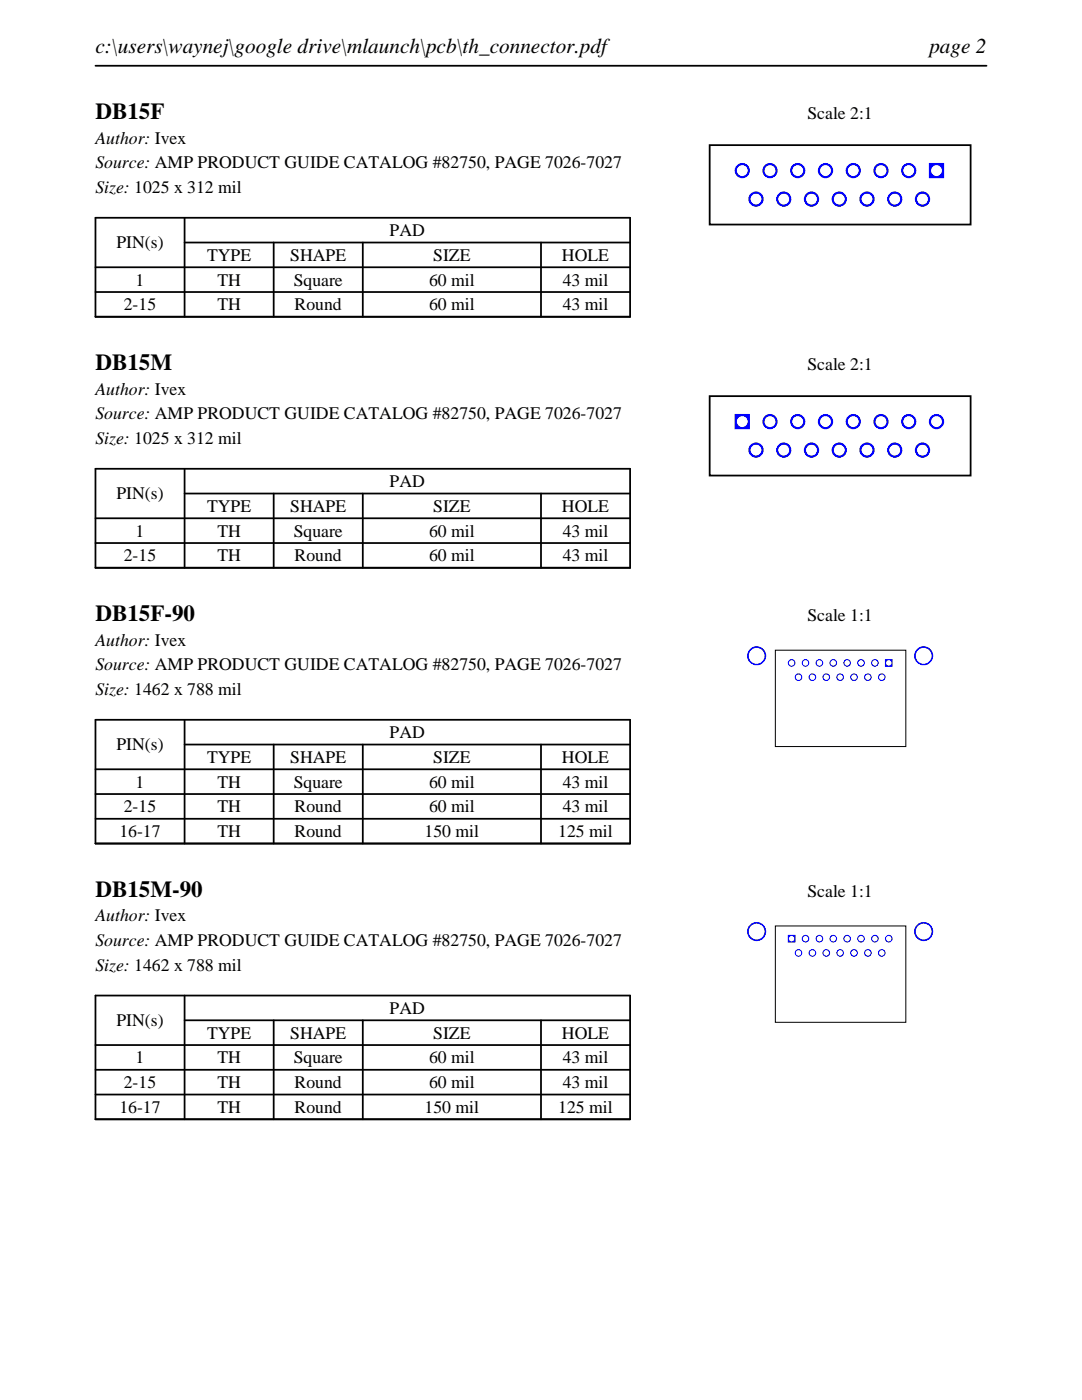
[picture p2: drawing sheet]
<svg xmlns="http://www.w3.org/2000/svg" width="216mm" height="279mm" viewBox="0 0 216 279" stroke-linecap="round" stroke-linejoin="round" font-family="sans-serif">
<path d="M19 13.1h177.8M19 43.5h106.7v19.7h-106.7zM19 53.3h106.7M19 58.3h106.7M36.8 48.4h88.9M36.8 43.5v19.7M54.6 48.4v14.8M72.4 48.4v14.8M107.9 48.4v14.8" fill="none" stroke="#000" stroke-width=".35"/>
<path d="M141.6 29h52.1v15.8h-52.1z" fill="none" stroke="#000" stroke-width=".36"/>
<g fill="#00f">
<path d="M185.3 32.5v3.1h3.1v-3.1zM185.8 34a1.1 1.1 0 0 1 2.2 0 1.1 1.1 0 0 1-2.2 0z"/>
<path d="M179.8 34a1.55 1.55 0 0 0 3.1 0 1.55 1.55 0 0 0-3.1 0zM180.2 34a1.1 1.1 0 0 1 2.2 0 1.1 1.1 0 0 1-2.2 0z"/>
<path d="M174.3 34a1.52 1.52 0 0 0 3 0 1.52 1.52 0 0 0-3 0zM174.7 34a1.1 1.1 0 0 1 2.2 0 1.1 1.1 0 0 1-2.2 0z"/>
<path d="M168.7 34a1.55 1.55 0 0 0 3.1 0 1.55 1.55 0 0 0-3.1 0zM169.2 34a1.09 1.09 0 0 1 2.1 0 1.09 1.09 0 0 1-2.1 0z"/>
<path d="M163.2 34a1.52 1.52 0 0 0 3 0 1.52 1.52 0 0 0-3 0zM163.6 34a1.1 1.1 0 0 1 2.2 0 1.1 1.1 0 0 1-2.2 0z"/>
<path d="M157.7 34a1.52 1.52 0 0 0 3 0 1.52 1.52 0 0 0-3 0zM158.1 34a1.1 1.1 0 0 1 2.2 0 1.1 1.1 0 0 1-2.2 0z"/>
<path d="M152.1 34a1.55 1.55 0 0 0 3.1 0 1.55 1.55 0 0 0-3.1 0zM152.6 34a1.09 1.09 0 0 1 2.1 0 1.09 1.09 0 0 1-2.1 0z"/>
<path d="M146.6 34a1.52 1.52 0 0 0 3 0 1.52 1.52 0 0 0-3 0zM147 34a1.1 1.1 0 0 1 2.2 0 1.1 1.1 0 0 1-2.2 0z"/>
<path d="M182.5 39.7a1.55 1.55 0 0 0 3.1 0 1.55 1.55 0 0 0-3.1 0zM183 39.7a1.1 1.1 0 0 1 2.2 0 1.1 1.1 0 0 1-2.2 0z"/>
<path d="M177 39.7a1.55 1.55 0 0 0 3.1 0 1.55 1.55 0 0 0-3.1 0zM177.4 39.7a1.1 1.1 0 0 1 2.2 0 1.1 1.1 0 0 1-2.2 0z"/>
<path d="M171.5 39.7a1.52 1.52 0 0 0 3 0 1.52 1.52 0 0 0-3 0zM171.9 39.7a1.1 1.1 0 0 1 2.2 0 1.1 1.1 0 0 1-2.2 0z"/>
<path d="M165.9 39.7a1.55 1.55 0 0 0 3.1 0 1.55 1.55 0 0 0-3.1 0zM166.4 39.7a1.1 1.1 0 0 1 2.2 0 1.1 1.1 0 0 1-2.2 0z"/>
<path d="M160.4 39.7a1.52 1.52 0 0 0 3 0 1.52 1.52 0 0 0-3 0zM160.8 39.7a1.1 1.1 0 0 1 2.2 0 1.1 1.1 0 0 1-2.2 0z"/>
<path d="M154.9 39.7a1.52 1.52 0 0 0 3 0 1.52 1.52 0 0 0-3 0zM155.3 39.7a1.1 1.1 0 0 1 2.2 0 1.1 1.1 0 0 1-2.2 0z"/>
<path d="M149.3 39.7a1.55 1.55 0 0 0 3.1 0 1.55 1.55 0 0 0-3.1 0zM149.8 39.7a1.09 1.09 0 0 1 2.1 0 1.09 1.09 0 0 1-2.1 0z"/>
</g>
<path d="M19 93.6h106.7v19.7h-106.7zM36.8 98.5h88.9M36.8 93.6v19.7M54.6 98.5v14.8M72.4 98.5v14.8M107.9 98.5v14.8M19 103.4h106.7M19 108.4h106.7" fill="none" stroke="#000" stroke-width=".35"/>
<path d="M141.6 79.1h52.1v15.8h-52.1z" fill="none" stroke="#000" stroke-width=".36"/>
<g fill="#00f">
<path d="M146.6 82.6v3.1h3v-3.1zM147 84.1a1.1 1.1 0 0 1 2.2 0 1.1 1.1 0 0 1-2.2 0z"/>
<path d="M152.1 84.1a1.55 1.55 0 0 0 3.1 0 1.55 1.55 0 0 0-3.1 0zM152.6 84.1a1.09 1.09 0 0 1 2.1 0 1.09 1.09 0 0 1-2.1 0z"/>
<path d="M157.7 84.1a1.52 1.52 0 0 0 3 0 1.52 1.52 0 0 0-3 0zM158.1 84.1a1.1 1.1 0 0 1 2.2 0 1.1 1.1 0 0 1-2.2 0z"/>
<path d="M163.2 84.1a1.52 1.52 0 0 0 3 0 1.52 1.52 0 0 0-3 0zM163.6 84.1a1.1 1.1 0 0 1 2.2 0 1.1 1.1 0 0 1-2.2 0z"/>
<path d="M168.7 84.1a1.55 1.55 0 0 0 3.1 0 1.55 1.55 0 0 0-3.1 0zM169.2 84.1a1.09 1.09 0 0 1 2.1 0 1.09 1.09 0 0 1-2.1 0z"/>
<path d="M174.3 84.1a1.52 1.52 0 0 0 3 0 1.52 1.52 0 0 0-3 0zM174.7 84.1a1.1 1.1 0 0 1 2.2 0 1.1 1.1 0 0 1-2.2 0z"/>
<path d="M179.8 84.1a1.55 1.55 0 0 0 3.1 0 1.55 1.55 0 0 0-3.1 0zM180.2 84.1a1.1 1.1 0 0 1 2.2 0 1.1 1.1 0 0 1-2.2 0z"/>
<path d="M185.3 84.1a1.55 1.55 0 0 0 3.1 0 1.55 1.55 0 0 0-3.1 0zM185.8 84.1a1.1 1.1 0 0 1 2.2 0 1.1 1.1 0 0 1-2.2 0z"/>
<path d="M149.3 89.8a1.55 1.55 0 0 0 3.1 0 1.55 1.55 0 0 0-3.1 0zM149.8 89.8a1.09 1.09 0 0 1 2.1 0 1.09 1.09 0 0 1-2.1 0z"/>
<path d="M154.9 89.8a1.52 1.52 0 0 0 3 0 1.52 1.52 0 0 0-3 0zM155.3 89.8a1.1 1.1 0 0 1 2.2 0 1.1 1.1 0 0 1-2.2 0z"/>
<path d="M160.4 89.8a1.52 1.52 0 0 0 3 0 1.52 1.52 0 0 0-3 0zM160.8 89.8a1.1 1.1 0 0 1 2.2 0 1.1 1.1 0 0 1-2.2 0z"/>
<path d="M165.9 89.8a1.55 1.55 0 0 0 3.1 0 1.55 1.55 0 0 0-3.1 0zM166.4 89.8a1.1 1.1 0 0 1 2.2 0 1.1 1.1 0 0 1-2.2 0z"/>
<path d="M171.5 89.8a1.52 1.52 0 0 0 3 0 1.52 1.52 0 0 0-3 0zM171.9 89.8a1.1 1.1 0 0 1 2.2 0 1.1 1.1 0 0 1-2.2 0z"/>
<path d="M177 89.8a1.55 1.55 0 0 0 3.1 0 1.55 1.55 0 0 0-3.1 0zM177.4 89.8a1.1 1.1 0 0 1 2.2 0 1.1 1.1 0 0 1-2.2 0z"/>
<path d="M182.5 89.8a1.55 1.55 0 0 0 3.1 0 1.55 1.55 0 0 0-3.1 0zM183 89.8a1.1 1.1 0 0 1 2.2 0 1.1 1.1 0 0 1-2.2 0z"/>
</g>
<path d="M19 143.7h106.7v24.6h-106.7zM19 153.5h106.7M19 158.5h106.7M36.8 148.6h88.9M36.8 143.7v24.6M54.6 148.6v19.7M72.4 148.6v19.7M107.9 148.6v19.7M19 163.4h106.7" fill="none" stroke="#000" stroke-width=".35"/>
<path d="M154.7 129.8h26v19.2h-26z" fill="none" stroke="#000" stroke-width=".2"/>
<g fill="#00f">
<path d="M176.6 131.5v1.6h1.5v-1.6zM176.8 132.3a.55 .55 0 0 1 1.1 0 .55 .55 0 0 1-1.1 0z"/>
<path d="M173.8 132.3a.76 .76 0 0 0 1.5 0 .76 .76 0 0 0-1.5 0zM174 132.3a.55 .55 0 0 1 1.1 0 .55 .55 0 0 1-1.1 0z"/>
<path d="M171 132.3a.8 .8 0 0 0 1.6 0 .8 .8 0 0 0-1.6 0zM171.3 132.3a.55 .55 0 0 1 1.1 0 .55 .55 0 0 1-1.1 0z"/>
<path d="M168.3 132.3a.76 .76 0 0 0 1.5 0 .76 .76 0 0 0-1.5 0zM168.5 132.3a.55 .55 0 0 1 1.1 0 .55 .55 0 0 1-1.1 0z"/>
<path d="M165.5 132.3a.76 .76 0 0 0 1.5 0 .76 .76 0 0 0-1.5 0zM165.7 132.3a.55 .55 0 0 1 1.1 0 .55 .55 0 0 1-1.1 0z"/>
<path d="M162.7 132.3a.8 .8 0 0 0 1.6 0 .8 .8 0 0 0-1.6 0zM163 132.3a.55 .55 0 0 1 1 0 .55 .55 0 0 1-1 0z"/>
<path d="M160 132.3a.76 .76 0 0 0 1.5 0 .76 .76 0 0 0-1.5 0zM160.2 132.3a.55 .55 0 0 1 1.1 0 .55 .55 0 0 1-1.1 0z"/>
<path d="M157.2 132.3a.76 .76 0 0 0 1.5 0 .76 .76 0 0 0-1.5 0zM157.4 132.3a.55 .55 0 0 1 1.1 0 .55 .55 0 0 1-1.1 0z"/>
<path d="M175.2 135.1a.76 .76 0 0 0 1.5 0 .76 .76 0 0 0-1.5 0zM175.4 135.1a.55 .55 0 0 1 1.1 0 .55 .55 0 0 1-1.1 0z"/>
<path d="M172.4 135.1a.76 .76 0 0 0 1.5 0 .76 .76 0 0 0-1.5 0zM172.6 135.1a.55 .55 0 0 1 1.1 0 .55 .55 0 0 1-1.1 0z"/>
<path d="M169.6 135.1a.8 .8 0 0 0 1.6 0 .8 .8 0 0 0-1.6 0zM169.9 135.1a.55 .55 0 0 1 1.1 0 .55 .55 0 0 1-1.1 0z"/>
<path d="M166.9 135.1a.76 .76 0 0 0 1.5 0 .76 .76 0 0 0-1.5 0zM167.1 135.1a.55 .55 0 0 1 1.1 0 .55 .55 0 0 1-1.1 0z"/>
<path d="M164.1 135.1a.76 .76 0 0 0 1.5 0 .76 .76 0 0 0-1.5 0zM164.3 135.1a.55 .55 0 0 1 1.1 0 .55 .55 0 0 1-1.1 0z"/>
<path d="M161.3 135.1a.8 .8 0 0 0 1.6 0 .8 .8 0 0 0-1.6 0zM161.6 135.1a.55 .55 0 0 1 1 0 .55 .55 0 0 1-1 0z"/>
<path d="M158.6 135.1a.76 .76 0 0 0 1.5 0 .76 .76 0 0 0-1.5 0zM158.8 135.1a.55 .55 0 0 1 1.1 0 .55 .55 0 0 1-1.1 0z"/>
<path d="M149.1 130.9a1.91 1.91 0 0 0 3.8 0 1.91 1.91 0 0 0-3.8 0zM149.4 130.9a1.6 1.6 0 0 1 3.2 0 1.6 1.6 0 0 1-3.2 0z"/>
<path d="M182.4 130.9a1.91 1.91 0 0 0 3.8 0 1.91 1.91 0 0 0-3.8 0zM182.7 130.9a1.6 1.6 0 0 1 3.2 0 1.6 1.6 0 0 1-3.2 0z"/>
</g>
<path d="M19 198.7h106.7v24.7h-106.7zM36.8 198.7v24.7M19 208.6h106.7M19 213.5h106.7M19 218.4h106.7M36.8 203.6h88.9M54.6 203.6v19.8M72.4 203.6v19.8M107.9 203.6v19.8" fill="none" stroke="#000" stroke-width=".35"/>
<path d="M154.7 184.8h26v19.2h-26z" fill="none" stroke="#000" stroke-width=".2"/>
<g fill="#00f">
<path d="M157.2 186.6v1.5h1.5v-1.5zM157.4 187.3a.55 .55 0 0 1 1.1 0 .55 .55 0 0 1-1.1 0z"/>
<path d="M160 187.3a.76 .76 0 0 0 1.5 0 .76 .76 0 0 0-1.5 0zM160.2 187.3a.55 .55 0 0 1 1.1 0 .55 .55 0 0 1-1.1 0z"/>
<path d="M162.7 187.3a.8 .8 0 0 0 1.6 0 .8 .8 0 0 0-1.6 0zM163 187.3a.55 .55 0 0 1 1 0 .55 .55 0 0 1-1 0z"/>
<path d="M165.5 187.3a.76 .76 0 0 0 1.5 0 .76 .76 0 0 0-1.5 0zM165.7 187.3a.55 .55 0 0 1 1.1 0 .55 .55 0 0 1-1.1 0z"/>
<path d="M168.3 187.3a.76 .76 0 0 0 1.5 0 .76 .76 0 0 0-1.5 0zM168.5 187.3a.55 .55 0 0 1 1.1 0 .55 .55 0 0 1-1.1 0z"/>
<path d="M171 187.3a.8 .8 0 0 0 1.6 0 .8 .8 0 0 0-1.6 0zM171.3 187.3a.55 .55 0 0 1 1.1 0 .55 .55 0 0 1-1.1 0z"/>
<path d="M173.8 187.3a.76 .76 0 0 0 1.5 0 .76 .76 0 0 0-1.5 0zM174 187.3a.55 .55 0 0 1 1.1 0 .55 .55 0 0 1-1.1 0z"/>
<path d="M176.6 187.3a.76 .76 0 0 0 1.5 0 .76 .76 0 0 0-1.5 0zM176.8 187.3a.55 .55 0 0 1 1.1 0 .55 .55 0 0 1-1.1 0z"/>
<path d="M158.6 190.2a.76 .76 0 0 0 1.5 0 .76 .76 0 0 0-1.5 0zM158.8 190.2a.55 .55 0 0 1 1.1 0 .55 .55 0 0 1-1.1 0z"/>
<path d="M161.3 190.2a.8 .8 0 0 0 1.6 0 .8 .8 0 0 0-1.6 0zM161.6 190.2a.55 .55 0 0 1 1 0 .55 .55 0 0 1-1 0z"/>
<path d="M164.1 190.2a.76 .76 0 0 0 1.5 0 .76 .76 0 0 0-1.5 0zM164.3 190.2a.55 .55 0 0 1 1.1 0 .55 .55 0 0 1-1.1 0z"/>
<path d="M166.9 190.2a.76 .76 0 0 0 1.5 0 .76 .76 0 0 0-1.5 0zM167.1 190.2a.55 .55 0 0 1 1.1 0 .55 .55 0 0 1-1.1 0z"/>
<path d="M169.6 190.2a.8 .8 0 0 0 1.6 0 .8 .8 0 0 0-1.6 0zM169.9 190.2a.55 .55 0 0 1 1.1 0 .55 .55 0 0 1-1.1 0z"/>
<path d="M172.4 190.2a.76 .76 0 0 0 1.5 0 .76 .76 0 0 0-1.5 0zM172.6 190.2a.55 .55 0 0 1 1.1 0 .55 .55 0 0 1-1.1 0z"/>
<path d="M175.2 190.2a.76 .76 0 0 0 1.5 0 .76 .76 0 0 0-1.5 0zM175.4 190.2a.55 .55 0 0 1 1.1 0 .55 .55 0 0 1-1.1 0z"/>
<path d="M149.1 185.9a1.91 1.91 0 0 0 3.8 0 1.91 1.91 0 0 0-3.8 0zM149.4 185.9a1.6 1.6 0 0 1 3.2 0 1.6 1.6 0 0 1-3.2 0z"/>
<path d="M182.4 185.9a1.91 1.91 0 0 0 3.8 0 1.91 1.91 0 0 0-3.8 0zM182.7 185.9a1.6 1.6 0 0 1 3.2 0 1.6 1.6 0 0 1-3.2 0z"/>
</g>
<g font-size="4.6">
<text x="19" y="23.7">DB15F</text>
<text x="19" y="73.8">DB15M</text>
<text x="19" y="123.9">DB15F-90</text>
<text x="19" y="178.9">DB15M-90</text>
</g>
<g font-size="4.2">
<text x="19" y="10.6">c:\users\waynej\google drive\mlaunch\pcb\th_connector.pdf</text>
<text x="185.4" y="10.6">page 2</text>
</g>
<g font-size="3.5">
<text x="161.1" y="23.7">Scale 2:1</text>
<text x="19" y="28.6">Author: Ivex</text>
<text x="19" y="33.6">Source: AMP PRODUCT GUIDE CATALOG #82750, PAGE 7026-7027</text>
<text x="19" y="38.5">Size: 1025 x 312 mil</text>
<text x="77.8" y="47.1">PAD</text>
<text x="23.2" y="49.6">PIN(s)</text>
<text x="41.3" y="52.1">TYPE</text>
<text x="57.9" y="52.1">SHAPE</text>
<text x="86.4" y="52.1">SIZE</text>
<text x="112.1" y="52.1">HOLE</text>
<text x="27.1" y="57">1</text>
<text x="43.4" y="57">TH</text>
<text x="58.6" y="57">Square</text>
<text x="85.6" y="57">60 mil</text>
<text x="112.3" y="57">43 mil</text>
<text x="24.7" y="61.9">2-15</text>
<text x="43.4" y="61.9">TH</text>
<text x="58.8" y="61.9">Round</text>
<text x="85.6" y="61.9">60 mil</text>
<text x="112.3" y="61.9">43 mil</text>
<text x="161.1" y="73.8">Scale 2:1</text>
<text x="19" y="78.7">Author: Ivex</text>
<text x="19" y="83.7">Source: AMP PRODUCT GUIDE CATALOG #82750, PAGE 7026-7027</text>
<text x="19" y="88.6">Size: 1025 x 312 mil</text>
<text x="23.2" y="99.7">PIN(s)</text>
<text x="77.8" y="97.2">PAD</text>
<text x="27.1" y="107.1">1</text>
<text x="41.3" y="102.2">TYPE</text>
<text x="43.4" y="107.1">TH</text>
<text x="57.9" y="102.2">SHAPE</text>
<text x="58.6" y="107.1">Square</text>
<text x="85.6" y="107.1">60 mil</text>
<text x="86.4" y="102.2">SIZE</text>
<text x="112.1" y="102.2">HOLE</text>
<text x="112.3" y="107.1">43 mil</text>
<text x="24.7" y="112">2-15</text>
<text x="43.4" y="112">TH</text>
<text x="58.8" y="112">Round</text>
<text x="85.6" y="112">60 mil</text>
<text x="112.3" y="112">43 mil</text>
<text x="161.1" y="123.9">Scale 1:1</text>
<text x="19" y="128.8">Author: Ivex</text>
<text x="19" y="133.8">Source: AMP PRODUCT GUIDE CATALOG #82750, PAGE 7026-7027</text>
<text x="19" y="138.7">Size: 1462 x 788 mil</text>
<text x="23.2" y="149.8">PIN(s)</text>
<text x="77.8" y="147.3">PAD</text>
<text x="41.3" y="152.3">TYPE</text>
<text x="57.9" y="152.3">SHAPE</text>
<text x="86.4" y="152.3">SIZE</text>
<text x="112.1" y="152.3">HOLE</text>
<text x="27.1" y="157.2">1</text>
<text x="43.4" y="157.2">TH</text>
<text x="58.6" y="157.2">Square</text>
<text x="85.6" y="157.2">60 mil</text>
<text x="112.3" y="157.2">43 mil</text>
<text x="23.8" y="167.1">16-17</text>
<text x="24.7" y="162.1">2-15</text>
<text x="43.4" y="162.1">TH</text>
<text x="43.4" y="167.1">TH</text>
<text x="58.8" y="162.1">Round</text>
<text x="58.8" y="167.1">Round</text>
<text x="84.7" y="167.1">150 mil</text>
<text x="85.6" y="162.1">60 mil</text>
<text x="111.4" y="167.1">125 mil</text>
<text x="112.3" y="162.1">43 mil</text>
<text x="161.1" y="178.9">Scale 1:1</text>
<text x="19" y="183.9">Author: Ivex</text>
<text x="19" y="188.8">Source: AMP PRODUCT GUIDE CATALOG #82750, PAGE 7026-7027</text>
<text x="19" y="193.7">Size: 1462 x 788 mil</text>
<text x="77.8" y="202.4">PAD</text>
<text x="23.2" y="204.8">PIN(s)</text>
<text x="41.3" y="207.3">TYPE</text>
<text x="57.9" y="207.3">SHAPE</text>
<text x="86.4" y="207.3">SIZE</text>
<text x="112.1" y="207.3">HOLE</text>
<text x="27.1" y="212.2">1</text>
<text x="43.4" y="212.2">TH</text>
<text x="58.6" y="212.2">Square</text>
<text x="85.6" y="212.2">60 mil</text>
<text x="112.3" y="212.2">43 mil</text>
<text x="24.7" y="217.2">2-15</text>
<text x="43.4" y="217.2">TH</text>
<text x="58.8" y="217.2">Round</text>
<text x="85.6" y="217.2">60 mil</text>
<text x="112.3" y="217.2">43 mil</text>
<text x="23.8" y="222.1">16-17</text>
<text x="43.4" y="222.1">TH</text>
<text x="58.8" y="222.1">Round</text>
<text x="84.7" y="222.1">150 mil</text>
<text x="111.4" y="222.1">125 mil</text>
</g>
</svg>
